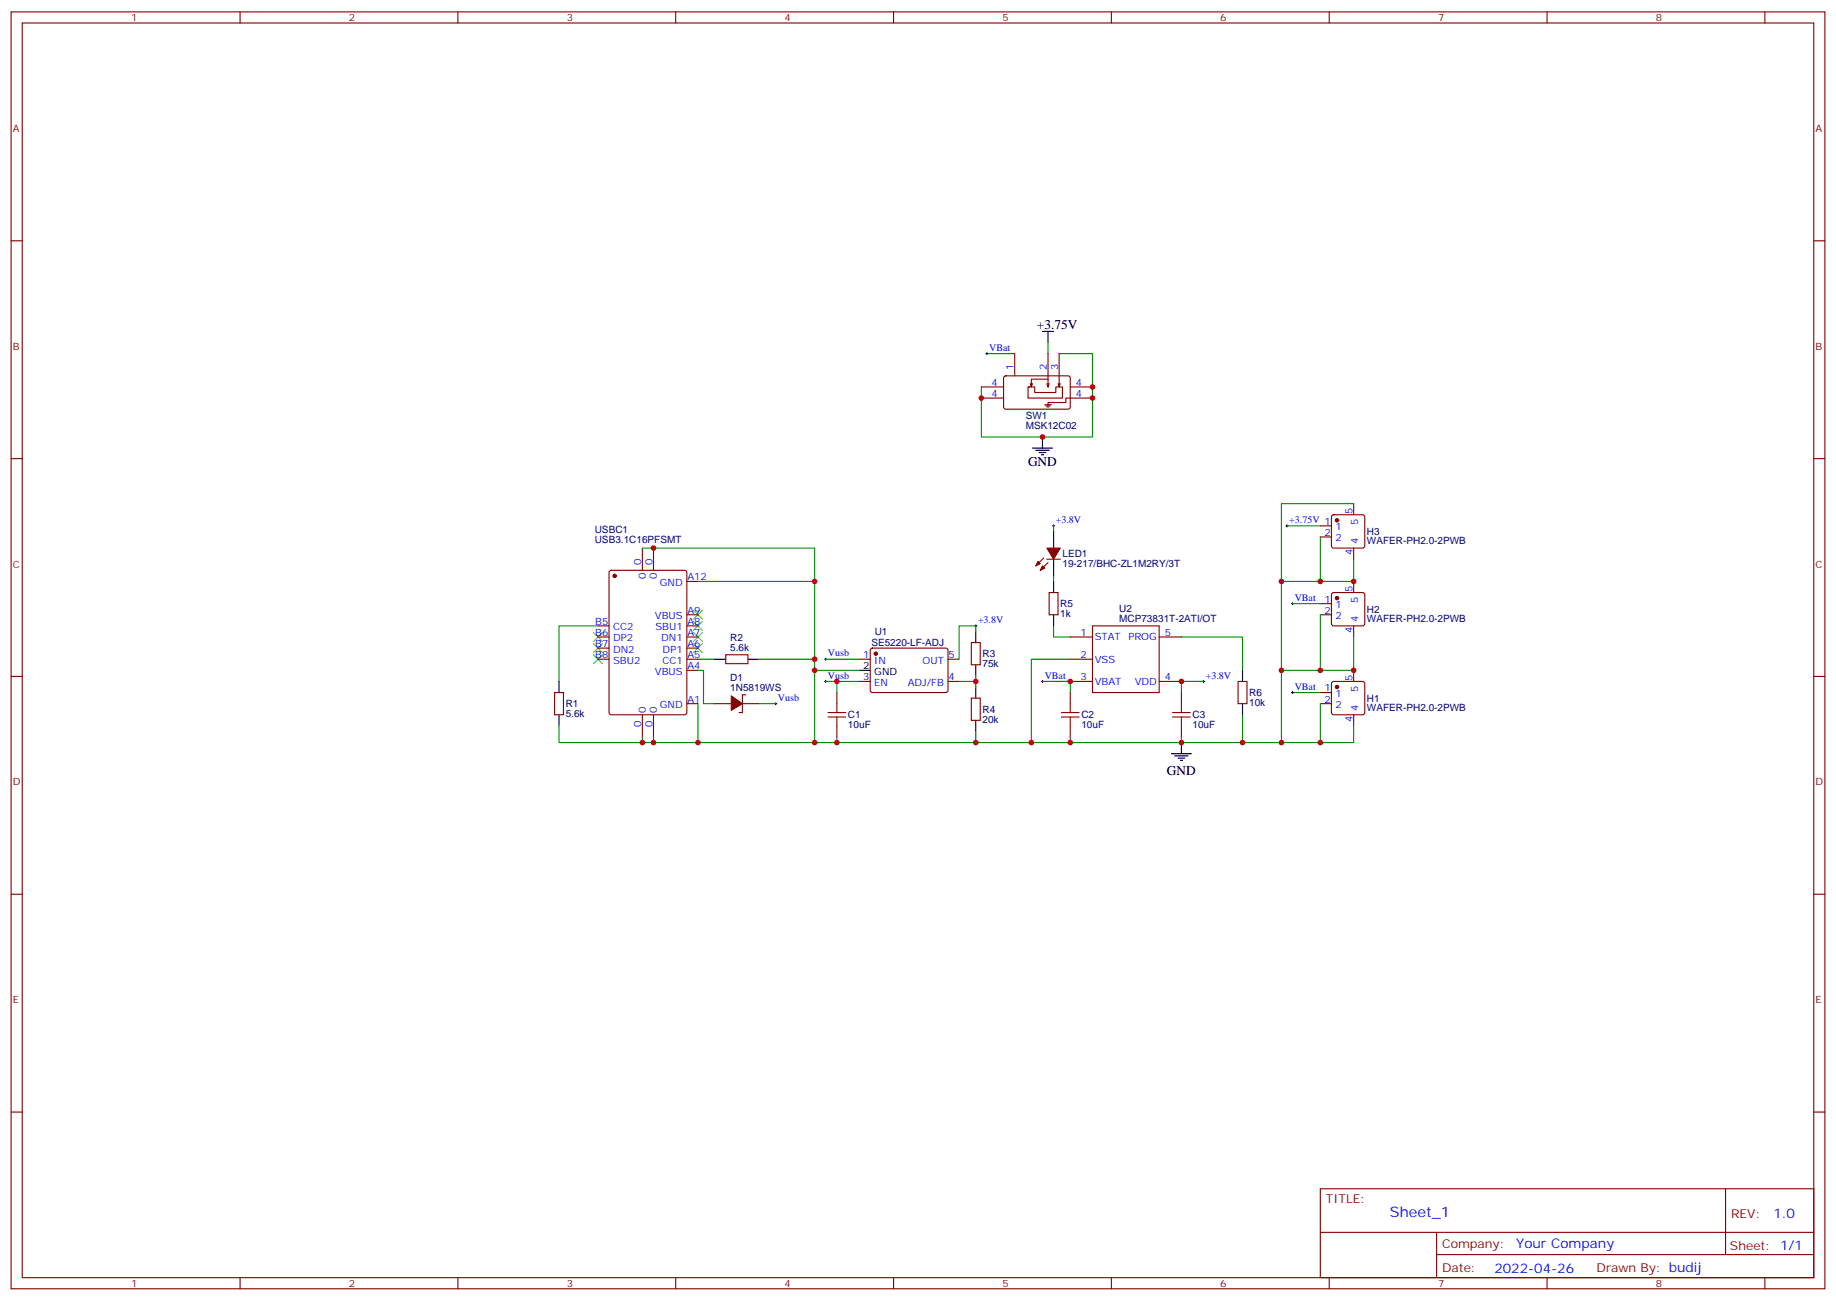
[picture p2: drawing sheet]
<svg xmlns="http://www.w3.org/2000/svg" width="583mm" height="413mm" viewBox="0 0 583 413" stroke-linecap="round" stroke-linejoin="round" font-family="sans-serif">
<g fill="none" stroke="#008700" stroke-width=".35">
<path d="M313.3 112.3h8.8M332.7 108.7v3.6M336.2 112.3h10.6v26.4h-35.3v-15.9M429.7 159.9h-22.9v24.7M203.9 174h54.7v61.7M334.4 166.9v1.8M408.5 166.9h10.6M419.1 170.5v14.1M429.7 177.5v7.1h-22.9v28.2M189.8 198.7h-12.4v17.6M221.5 184.6h37.1M334.4 198.7v3.5h5.3"/>
<path d="M334.4 182.8v1.8M410.3 191.6h8.8M419.1 195.2v17.6M221.5 212.8h1.8v10.6h3.5M221.5 209.3h5.3M240.9 209.3h17.7M258.6 212.8h14.1M262.1 216.3h10.6M262.1 209.3h10.6M265.6 216.3v3.6M304.4 216.3h5.3M309.7 200.4v-1.7h-5.3v10.6"/>
<path d="M309.7 214.6v3.5M339.7 216.3h-8.8h8.8v3.6M339.7 209.3h-12.3v26.4M375 216.3h7.1h-7.1v3.6M375 202.2h19.4v10.6M410.3 219.9h8.8M429.7 202.2v10.6h-22.9v22.9M177.4 230.4v5.3h162.3M203.9 234v1.7M207.4 234v1.7M221.5 223.4v12.3M240.9 223.4h5.3"/>
<path d="M265.6 234v1.7M309.7 232.2v3.5M339.7 234v1.7h35.3M394.4 226.9v8.8M419.1 223.4v12.3M429.7 230.4v5.3h-54.7v-1.7"/>
</g>
<g fill="none" stroke="#000" stroke-width=".32">
<path d="M312.9 112.3h.7M313.3 111.9v.7M334.1 166.9h.7M334.4 166.6v.7M408.2 166.9h.7M408.5 166.6v.7M309.4 198.7h.7M309.7 198.3v.7M409.9 191.6h.7M410.3 191.3v.7M261.8 216.3h.7M261.8 209.3h.7"/>
<path d="M262.1 208.9v.7M262.1 216v.7M330.6 216.3h.7M330.9 216v.7M381.7 216.3h.7M382.1 216v.7M409.9 219.9h.7M410.3 219.5v.7M245.9 223.4h.7M246.2 223v.7"/>
</g>
<g fill="none" stroke="#3c3" stroke-width=".35">
<path d="M220.1 197.3l2.9 2.8M220.1 193.7l2.9 2.9M223 197.3l-2.9 2.8M223 193.7l-2.9 2.9M188.4 200.8l2.8 2.8M188.4 204.3l2.8 2.9M188.4 207.9l2.8 2.8M191.2 200.8l-2.8 2.8M191.2 204.3l-2.8 2.9M191.2 207.9l-2.8 2.8M220.1 204.3l2.9 2.9M220.1 200.8l2.9 2.8"/>
<path d="M223 204.3l-2.9 2.9M223 200.8l-2.9 2.8"/>
</g>
<g fill="none" stroke="#870000" stroke-width=".35">
<path d="M3.5 3.8h575.8v405.3h-575.8zM7.1 7.3h568.6v398.3h-568.6zM76.2 3.8v3.5M145.3 3.8v3.5M214.5 3.8v3.5M283.6 3.8v3.5M352.8 3.8v3.5M421.9 3.8v3.5M491.1 3.8v3.5M560.2 3.8v3.5M3.5 76.4h3.6M575.7 76.4h3.6"/>
<path d="M318.8 119.5l.5-.2 20 .1 .4 .6v9.5l-.7 .4-20-.1-.4-.6v-9.2zM322.1 112.3v7M332.7 112.3v10.5M336.2 112.3v10.5l.3-1M311.5 126.4h7.1M311.5 122.8h7.1M326.3 122.8h2.1v1.8h6.7v-1.8h2.2v3.6h-11zM327 121.8l.4 1M331.6 128.5h2.1M332 128.8h1.4M332.3 129.2h.7M332.3 121.8l.4 1"/>
<path d="M332.7 120.4h-5.3v2.4l.3-1M333 121.8l-.3 1M335.8 121.8l.4 1M339.7 122.8h7.1M346.8 126.4h-8.5v1.4h-5.6v.7M3.5 145.6h3.6M429.7 159.9v3.5M575.7 145.6h3.6M203.9 174v7M207.4 174v7M331.3 177.2l-2.5 2.4M332.3 177.5h4.2"/>
<path d="M332.7 178.6l-2.5 2.4M419.1 166.9h3.5M419.1 170.5h3.5M422.9 163.6l.4-.2h9.2l.5 .2 .2 .5v9.2l-.2 .5-.5 .2h-9.2l-.5-.2-.2-.5v-9.2zM429.7 174v3.5M189.8 198.7h3.5M193.6 181.3l.4-.3h23.3l.7 .5v44.7l-.4 .7h-23.6l-.6-.5-.1-44.6zM218 198.7h3.5M218 195.2h3.5M218 184.6h3.5M333 188.1h2.8v7.1h-2.8zM346.8 198.7h21.1v21.2h-21.1z"/>
<path d="M419.1 195.2h3.5M419.1 191.6h3.5M422.9 188.3l.4-.2h9.2l.5 .2 .2 .5v9.2l-.2 .5-.5 .2h-9.2l-.5-.2-.2-.5v-9.2zM429.7 184.6v3.5M429.7 198.7v3.5M3.5 214.7h3.6M176 219.9h2.9v7h-2.9zM189.8 202.2h3.5M189.8 205.7h3.5M189.8 209.3h3.5M218 202.2h3.5M218 205.7h3.5"/>
<path d="M218 209.3h3.5M218 212.8h3.5M230.4 207.9h7v2.8h-7zM265.6 219.9v3.5M272.7 209.3h3.5M272.7 216.3h3.5M276.5 205.9l.4-.2 23.6 .1 .4 .6v13l-.7 .5-23.5-.1-.5-.7v-12.7zM300.9 209.3h3.5M300.9 216.3h3.5M308.3 204h2.8v7h-2.8zM339.7 202.2h7.1M339.7 209.3h7.1"/>
<path d="M339.7 216.3h7.1M339.7 219.9v3.5M367.9 202.2h7.1M367.9 216.3h7.1M375 219.9v3.5M393 216.3h2.8v7.1h-2.8zM419.1 219.9h3.5M422.9 216.5l.4-.2h9.2l.5 .2 .2 .5v9.2l-.2 .5-.5 .2h-9.2l-.5-.2-.2-.5v-9.2zM429.7 212.8v3.5M575.7 214.7h3.6M203.9 226.9v7.1M207.4 226.9v7.1"/>
<path d="M218 223.4h3.5M226.8 223.4h5.3M235.7 223.4h5.2M236.7 220.6h-1v5.6h-1.1M265.6 230.4v3.6M308.3 221.6h2.8v7.1h-2.8zM339.7 230.4v3.6M375 230.4v3.6M419.1 223.4h3.5M429.7 226.9v3.5M3.5 283.9h3.6M575.7 283.9h3.6"/>
<path d="M3.5 353h3.6M575.7 353h3.6M419.1 377.4h156.6v28.2h-156.6zM547.7 377.4v20.9M419.1 391.2h156.5M456 398.3h119.6M456 391.2v14.1M76.2 405.6v3.5M145.3 405.6v3.5M214.5 405.6v3.5M283.6 405.6v3.5M352.8 405.6v3.5"/>
<path d="M421.9 405.6v3.5M491.1 405.6v3.5M560.2 405.6v3.5"/>
</g>
<g fill="#870000" stroke="#870000" stroke-width=".35">
<path d="M232.1 220.9l3.6 2.5-3.6 2.1z"/>
<path d="M332.3 174h4.2l-2.1 3.5z"/>
<path d="M329.5 178.2l.7 .7-1.4 .7z"/>
<path d="M330.9 179.6l.7 .7-1.4 .7z"/>
<circle cx="195.1" cy="182.8" r=".53"/>
<circle cx="424.4" cy="218.1" r=".53"/>
<circle cx="278" cy="207.5" r=".53"/>
<circle cx="424.4" cy="189.9" r=".53"/>
<circle cx="424.4" cy="165.2" r=".53"/>
</g>
<g fill="none" stroke="#000" stroke-width=".35">
<path d="M330.9 105.2h3.5M332.7 105.2v3.5M330.9 138.7v3.5M327.7 142.2h6.4M328.8 142.9h4.2M329.8 143.7h2.2M330.6 144.4h.7M334.4 168.7v5.3M334.4 177.5v5.3M334.4 184.6v3.5M334.4 195.2v3.5M177.4 216.3v3.6"/>
<path d="M226.8 209.3h3.6M237.4 209.3h3.5M272.7 212.8h3.5M309.7 200.4v3.6M309.7 211v3.6M309.7 218.1v3.5M394.4 212.8v3.5M177.4 226.9v3.5M309.7 228.7v3.5M371.8 239.3h6.4M372.9 240h4.2M375 235.7v3.6"/>
<path d="M394.4 223.4v3.5M373.9 240.7h2.2M374.6 241.4h.8"/>
</g>
<path d="M262.8 227.6h5.7M262.8 226.2h5.7M265.6 223.4v2.8M265.6 227.6v2.8M336.9 227.6h5.6M336.9 226.2h5.6M339.7 223.4v2.8M339.7 227.6v2.8M372.2 227.6h5.6M372.2 226.2h5.6M375 223.4v2.8M375 227.6v2.8" fill="none" stroke="#a10000" stroke-width=".35"/>
<g fill="#c00">
<circle cx="375" cy="216.3" r=".88"/>
<circle cx="339.7" cy="216.3" r=".88"/>
<circle cx="375" cy="235.7" r=".88"/>
<circle cx="419.1" cy="235.7" r=".88"/>
<circle cx="406.8" cy="235.7" r=".88"/>
<circle cx="339.7" cy="235.7" r=".88"/>
<circle cx="203.9" cy="235.7" r=".88"/>
<circle cx="207.4" cy="235.7" r=".88"/>
<circle cx="221.5" cy="235.7" r=".88"/>
<circle cx="258.6" cy="235.7" r=".88"/>
<circle cx="207.4" cy="174" r=".88"/>
<circle cx="258.6" cy="184.6" r=".88"/>
<circle cx="258.6" cy="209.3" r=".88"/>
<circle cx="394.4" cy="235.7" r=".88"/>
<circle cx="327.4" cy="235.7" r=".88"/>
<circle cx="258.6" cy="212.8" r=".88"/>
<circle cx="309.7" cy="235.7" r=".88"/>
<circle cx="309.7" cy="216.3" r=".88"/>
<circle cx="265.6" cy="216.3" r=".88"/>
<circle cx="265.6" cy="235.7" r=".88"/>
<circle cx="429.7" cy="212.8" r=".88"/>
<circle cx="419.1" cy="212.8" r=".88"/>
<circle cx="406.8" cy="212.8" r=".88"/>
<circle cx="330.9" cy="138.7" r=".88"/>
<circle cx="311.5" cy="126.4" r=".88"/>
<circle cx="346.8" cy="126.4" r=".88"/>
<circle cx="346.8" cy="122.8" r=".88"/>
<circle cx="429.7" cy="184.6" r=".88"/>
<circle cx="406.8" cy="184.6" r=".88"/>
<circle cx="419.1" cy="184.6" r=".88"/>
</g>
<text font-size="4.6" fill="#00f" x="441.2" y="386.4">Sheet_1</text>
<g font-size="4.2">
<text x="329.1" y="104.5">+3.75V</text>
<text x="326.3" y="147.9">GND</text>
<text x="370.4" y="246.1">GND</text>
</g>
<g font-size="4.2" fill="#00f">
<text x="562.9" y="386.6">1.0</text>
<text x="481.3" y="396.2">Your Company</text>
<text x="474.4" y="404">2022-04-26</text>
</g>
<g font-size="3.9" fill="#800">
<text x="420.9" y="382">TITLE:</text>
<text x="549.5" y="386.6">REV:</text>
<text x="457.8" y="396.2">Company:</text>
<text x="549.1" y="396.8">Sheet: 1/1</text>
<text x="457.8" y="403.8">Date:</text>
<text x="506.8" y="403.9">Drawn By: budij</text>
</g>
<g font-size="3.2" fill="#800">
<text x="41.6" y="6.8">1</text>
<text x="110.8" y="6.8">2</text>
<text x="179.9" y="6.8">3</text>
<text x="249.1" y="6.8">4</text>
<text x="318.2" y="6.8">5</text>
<text x="387.3" y="6.8">6</text>
<text x="456.5" y="6.8">7</text>
<text x="525.6" y="6.8">8</text>
<text x="4.1" y="41.9">A</text>
<text x="576.3" y="41.9">A</text>
<text x="4.1" y="111">B</text>
<text x="576.3" y="111">B</text>
<text x="4.1" y="180.2">C</text>
<text x="576.3" y="180.2">C</text>
<text x="4.1" y="249.3">D</text>
<text x="576.3" y="249.3">D</text>
<text x="4.1" y="318.5">E</text>
<text x="576.3" y="318.5">E</text>
<text x="41.6" y="408.6">1</text>
<text x="110.8" y="408.6">2</text>
<text x="179.9" y="408.6">3</text>
<text x="249.1" y="408.6">4</text>
<text x="318.2" y="408.6">5</text>
<text x="387.3" y="408.6">6</text>
<text x="456.5" y="408.6">7</text>
<text x="525.6" y="408.6">8</text>
</g>
<g font-size="3.2" fill="#00f">
<text x="314" y="111.4">VBat</text>
<text x="321.7" y="117.5" transform="rotate(-90 321.7 117.5)">1</text>
<text x="332.3" y="117.5" transform="rotate(-90 332.3 117.5)">2</text>
<text x="335.8" y="117.5" transform="rotate(-90 335.8 117.5)">3</text>
<text x="314.8" y="122.5">4</text>
<text x="341.5" y="122.5">4</text>
<text x="314.8" y="126">4</text>
<text x="341.5" y="126">4</text>
<text x="335.1" y="166.1">+3.8V</text>
<text x="409.2" y="166.1">+3.75V 1</text>
<text x="429.3" y="163.2" transform="rotate(-90 429.3 163.2)">5</text>
<text x="431.1" y="166.7" transform="rotate(-90 431.1 166.7)">5</text>
<text x="420.4" y="170.1">2</text>
<text x="423.9" y="168.3">1</text>
<text x="423.9" y="171.9">2</text>
<text x="431.1" y="172.7" transform="rotate(-90 431.1 172.7)">4</text>
<text x="203.6" y="179.3" transform="rotate(-90 203.6 179.3)">0</text>
<text x="207.1" y="179.3" transform="rotate(-90 207.1 179.3)">0</text>
<text x="429.3" y="176.2" transform="rotate(-90 429.3 176.2)">4</text>
<text x="205" y="183.8" transform="rotate(-90 205 183.8)">0</text>
<text x="208.5" y="183.8" transform="rotate(-90 208.5 183.8)">0</text>
<text x="209.4" y="186">GND</text>
<text x="218.2" y="184.2">A12</text>
<text x="411" y="190.7">VBat</text>
<text x="420.4" y="191.3">1</text>
<text x="429.3" y="187.9" transform="rotate(-90 429.3 187.9)">5</text>
<text x="431.1" y="191.4" transform="rotate(-90 431.1 191.4)">5</text>
<text x="207.9" y="196.6">VBUS</text>
<text x="218.2" y="194.8">A9</text>
<text x="310.4" y="197.8">+3.8V</text>
<text x="420.4" y="194.8">2</text>
<text x="423.9" y="193">1</text>
<text x="423.9" y="196.6">2</text>
<text x="431.1" y="197.4" transform="rotate(-90 431.1 197.4)">4</text>
<text x="189" y="198.3">B5</text>
<text x="189" y="201.9">B6</text>
<text x="194.6" y="200.1">CC2</text>
<text x="194.6" y="203.6">DP2</text>
<text x="208" y="200.1">SBU1</text>
<text x="209.9" y="203.6">DN1</text>
<text x="218.2" y="201.9">A7</text>
<text x="218.2" y="198.3">A8</text>
<text x="343" y="201.9">1</text>
<text x="347.5" y="203.3">STAT</text>
<text x="358.2" y="203.3">PROG</text>
<text x="369.7" y="201.9">5</text>
<text x="429.3" y="200.9" transform="rotate(-90 429.3 200.9)">4</text>
<text x="189" y="205.4">B7</text>
<text x="189" y="208.9">B8</text>
<text x="194.6" y="207.2">DN2</text>
<text x="210.3" y="207.2">DP1</text>
<text x="218.2" y="208.9">A5</text>
<text x="218.2" y="205.4">A6</text>
<text x="262.8" y="208.4">Vusb</text>
<text x="274" y="208.9">1</text>
<text x="301.1" y="208.9">5</text>
<text x="343" y="208.9">2</text>
<text x="194.6" y="210.7">SBU2</text>
<text x="207.9" y="214.2">VBUS</text>
<text x="210.3" y="210.7">CC1</text>
<text x="218.2" y="212.4">A4</text>
<text x="262.8" y="215.4">Vusb</text>
<text x="274" y="216">3</text>
<text x="277.5" y="210.7">IN</text>
<text x="292.8" y="210.7">OUT</text>
<text x="301.1" y="216">4</text>
<text x="331.6" y="215.4">VBat</text>
<text x="343" y="216">3</text>
<text x="347.5" y="210.3">VSS</text>
<text x="369.7" y="216">4</text>
<text x="382.8" y="215.4">+3.8V</text>
<text x="277.5" y="217.7">EN</text>
<text x="288.1" y="217.7">ADJ/FB</text>
<text x="347.5" y="217.4">VBAT</text>
<text x="360.2" y="217.4">VDD</text>
<text x="411" y="219">VBat</text>
<text x="420.4" y="219.5">1</text>
<text x="423.9" y="221.3">1</text>
<text x="429.3" y="216.1" transform="rotate(-90 429.3 216.1)">5</text>
<text x="431.1" y="219.6" transform="rotate(-90 431.1 219.6)">5</text>
<text x="205" y="226.2" transform="rotate(-90 205 226.2)">0</text>
<text x="208.5" y="226.2" transform="rotate(-90 208.5 226.2)">0</text>
<text x="209.4" y="224.8">GND</text>
<text x="218.2" y="223">A1</text>
<text x="246.9" y="222.5">Vusb</text>
<text x="420.4" y="223">2</text>
<text x="423.9" y="224.8">2</text>
<text x="431.1" y="225.6" transform="rotate(-90 431.1 225.6)">4</text>
<text x="203.6" y="230.7" transform="rotate(-90 203.6 230.7)">0</text>
<text x="207.1" y="230.7" transform="rotate(-90 207.1 230.7)">0</text>
<text x="429.3" y="229.1" transform="rotate(-90 429.3 229.1)">4</text>
</g>
<g font-size="3.2" fill="#000080">
<text x="325.6" y="136.1">MSK12C02</text>
<text x="325.6" y="132.9">SW1</text>
<text x="188.8" y="172.2">USB3.1C16PFSMT</text>
<text x="188.8" y="169.1">USBC1</text>
<text x="433.9" y="172.8">WAFER-PH2.0-2PWB</text>
<text x="433.9" y="169.9">H3</text>
<text x="337.3" y="176.9">LED1</text>
<text x="337.3" y="180.1">19-217/BHC-ZL1M2RY/3T</text>
<text x="336.5" y="196">1k</text>
<text x="336.5" y="192.8">R5</text>
<text x="355.3" y="197.5">MCP73831T-2ATI/OT</text>
<text x="355.3" y="194.4">U2</text>
<text x="433.9" y="197.5">WAFER-PH2.0-2PWB</text>
<text x="433.9" y="194.6">H2</text>
<text x="231.8" y="203.6">R2</text>
<text x="277.6" y="201.6">U1</text>
<text x="231.8" y="206.8">5.6k</text>
<text x="276.6" y="205.1">SE5220-LF-ADJ</text>
<text x="311.9" y="208.6">R3</text>
<text x="311.9" y="211.9">75k</text>
<text x="231.8" y="219.5">1N5819WS</text>
<text x="231.8" y="216.3">D1</text>
<text x="396.5" y="221">R6</text>
<text x="179.6" y="227.7">5.6k</text>
<text x="179.6" y="224.5">R1</text>
<text x="311.9" y="226.3">R4</text>
<text x="396.5" y="224.2">10k</text>
<text x="433.9" y="225.7">WAFER-PH2.0-2PWB</text>
<text x="433.9" y="222.8">H1</text>
<text x="269.2" y="231.2">10uF</text>
<text x="269.2" y="228.1">C1</text>
<text x="311.9" y="229.5">20k</text>
<text x="343.3" y="231.2">10uF</text>
<text x="343.3" y="228.1">C2</text>
<text x="378.5" y="231.2">10uF</text>
<text x="378.5" y="228.1">C3</text>
</g>
<g font-size="3.2">
<text x="274" y="212.4">2</text>
<text x="277.5" y="214.2">GND</text>
</g>
</svg>
